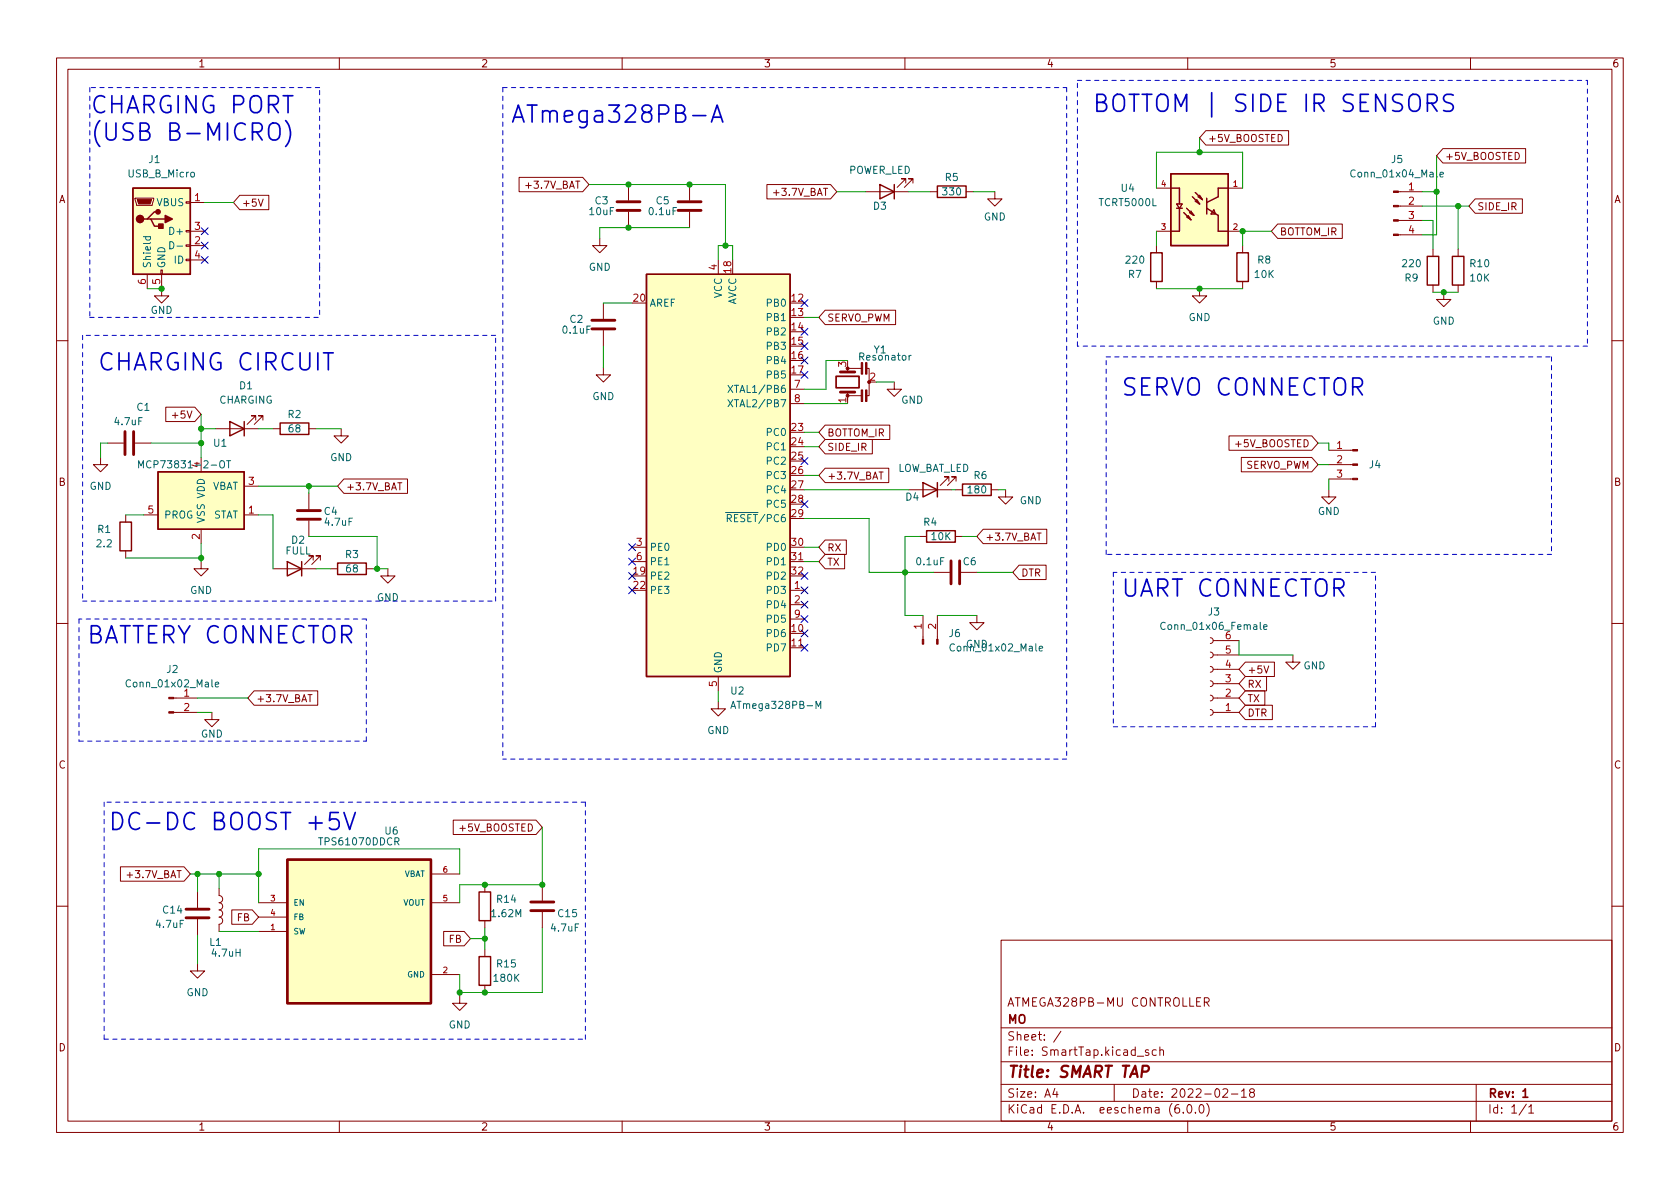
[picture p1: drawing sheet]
<svg xmlns="http://www.w3.org/2000/svg" width="297mm" height="210mm" viewBox="0 0 297 210" stroke-linecap="round" stroke-linejoin="round" font-family="sans-serif">
<g fill="none" stroke="#840000" stroke-width=".18">
<path d="M10 10.2h277v190.1h-277zM12 12.2h273v186.1h-273zM60 10.2v2M110 10.2v2M160 10.2v2M210 10.2v2M260 10.2v2M23.9 35h3.3v.3l-.3 1h-2.8zM32.9 35.7h.8v.2h-.8zM33.7 35.8h2.5M42.4 34.5h5.1v2.6h-5.1l-1.1-1.3zM45.7 35.2l.4 1.3 .4-1.3"/>
<path d="M91.8 31.4h11.2l1.1 1.2-1.1 1.3h-11.2zM111.1 32.6v2.8M111.1 37.5v2.8M121.9 32.6v2.8M121.9 37.5v2.8M135.6 32.6h11.2l1.2 1.3-1.2 1.3h-11.2zM153 33.9h7.7M160.1 32.4v-.8h-.7h.7l-1.5 1.5M161.4 32.4v-.8h-.7h.7l-1.5 1.5M164.5 33.9h1.2M170.8 33.9h1.3M175.9 33.9v1.3h1.3l-1.3 1.2-1.3-1.2h1.3"/>
<path d="M204.5 33.3h2.5M208 36.1h1l-.5 .7zM213.2 23.1h14.6v2.5h-14.6l-1.1-1.2zM214.6 37.1l.3 .7h-.8zM217.2 33.3h2.5M225.9 39.6h11.4v2.6h-11.4l-1.1-1.3zM247.2 39h4.3M247.2 36.4h4.3M247.2 33.9h4.3M255.1 26.3h14.6v2.5h-14.6l-1.1-1.2zM260.8 35.2h8.4v2.5h-8.4l-1.1-1.3zM26 48.5v2.5"/>
<path d="M28.4 47.7h.3v.8h-.3zM28.6 48.5v3.8h1.2l-1.2 1.3-1.3-1.3h1.3M32.9 45.8h.8v.3h-.8zM32.9 43.3h.8v.3h-.8zM32.9 40.8h.8v.2h-.8zM33.7 43.4h2.5M33.7 40.9h2.5M33.7 46h2.5M106 42.2v1.2h-1.2l1.2 1.3 1.3-1.3h-1.3M106.7 53.6v2.8M106.7 58.4v2.8M127 46v2.5"/>
<path d="M145.9 54.9h12.4v2.5h-12.4l-1.1-1.3zM204.5 40.9h2.5M204.5 43.4v1.3M204.5 49.8v1.2M212.1 51v1.3h1.3l-1.3 1.3-1.3-1.3h1.3M217.2 40.9h2.5M219.7 43.4v1.3M219.7 49.8v1.2M247.2 41.5h4.3M253.4 44.1v1.2M253.4 50.4v1.3M255.3 51.7v1.3h1.2l-1.2 1.2-1.3-1.2h1.3"/>
<path d="M257.8 44.1v1.2M257.8 50.4v1.3M10 60.2h2M19 78.4h2.8M23.9 78.4h2.8M29.3 72h5.1l1.2 1.3-1.2 1.2h-5.1zM38.1 75.8h7.6M45.2 74.3v-.8h-.8h.8l-1.5 1.6M46.5 74.3v-.8h-.8h.8l-1.5 1.6M48.3 75.8h1.2M54.6 75.8h1.3M60.3 75.8v1.3h1.3l-1.3 1.3-1.2-1.3h1.2"/>
<path d="M106.7 65v1.3h-1.3l1.3 1.3 1.2-1.3h-1.2M139.7 68.8h2.5M139.7 71.4h2.5M145.9 77.7h8.3v2.6h-8.3l-1.1-1.3zM145.9 75.2h11.4v2.5h-11.4l-1.1-1.3zM149.9 70h2.4M149.9 65v.7M149.9 69.5v1.2M149.9 65.1h2.5M153.2 65.1h.5v4.9h-.5M158.1 67.6v1.2h-1.3l1.3 1.3 1.3-1.3h-1.3M217.3 77.1h14.6l1.1 1.3-1.1 1.2h-14.6z"/>
<path d="M234.9 79.6h4.3M285 60.2h2M17.8 80.9v1.3h1.2l-1.2 1.2-1.3-1.2h1.3M22.2 91.1v1.2M22.2 97.4v1.3M25.4 91.1h2.5M35.6 99.3v1.3h1.2l-1.2 1.2-1.3-1.2h1.3M35.6 93.6v2.5M43.2 91.1h2.5M43.2 86h2.5M54.6 87.2v2.8M54.6 92.1v2.8"/>
<path d="M55.4 99.1v-.8h-.8h.8l-1.6 1.5M56.6 99.1v-.8h-.7h.7l-1.5 1.5M60.8 84.7h11.3v2.5h-11.3l-1.1-1.2zM70.3 85.4h.8M111.8 96.8h2.5M111.8 99.3h2.5M139.7 99.3h2.5M145.9 95.5h3.7v2.5h-3.7l-1.1-1.2zM145.9 82.8h11.2v2.5h-11.2l-1.1-1.2zM145.9 98h3.4v2.6h-3.4l-1.1-1.3zM155.4 83.5h.7M160.7 86.6h7.6"/>
<path d="M162.6 94.9h1.2M167.8 85.1v-.8h-.8h.8l-1.6 1.5M168.9 86.6h1.3M168.9 94.9h1.3M169 85.1v-.8h-.7h.7l-1.5 1.5M173.8 93.6h11.3v2.5h-11.3l-1.1-1.2zM175.3 86.6h1.2M177.8 86.6v1.3h1.3l-1.3 1.2-1.3-1.2h1.3M180.2 99.9h4.8v2.6h-4.8l-1.1-1.3zM183.4 94.3h.7M219.5 80.9h12.4l1.1 1.3-1.1 1.2h-12.4zM234.9 86.6v1.3h1.3l-1.3 1.2-1.2-1.2h1.2"/>
<path d="M234.9 84.7h4.3M234.9 82.2h4.3M10 110.2h2M48.3 100.6h7.6M58.4 100.6h1.3M64.8 100.6h1.2M68.6 100.6v1.2h1.2l-1.2 1.3-1.3-1.3h1.3M127 119.6v2.6M139.7 104.4h2.5M139.7 114.5h2.5M139.7 106.9h2.5M139.7 109.5h2.5"/>
<path d="M163.2 108.8v4.2M165.1 101.2h2.8M165.7 108.8v4.2M169.9 101.2h2.8M172.7 108.8v1.3h1.3l-1.3 1.3-1.3-1.3h1.3M214 112.8l.4 .1 .1 .4-.1 .3-.4 .2M214 115.3l.4 .2 .1 .3-.1 .4-.4 .1M214 117.9l.4 .1 .1 .4-.1 .3-.4 .2M214.5 113.3h4.6M214.5 115.8h4.6M214.5 118.4h4.6M220.2 119.6h3.7v2.6h-3.7l-1.1-1.3z"/>
<path d="M220.2 117.1h5.1v2.5h-5.1l-1.1-1.2zM223.5 117.8l.4 1.2 .4-1.2M228.6 115.8v1.3h1.3l-1.3 1.3-1.3-1.3h1.3M285 110.2h2M30.7 123.4h4.2M30.7 126h4.2M37.5 126v1.2h1.2l-1.2 1.3-1.3-1.3h1.3M44.9 122.2h11.3v2.5h-11.3l-1.1-1.3zM54.5 122.8h.7M127 124.1v1.2h1.3l-1.3 1.3-1.3-1.3h1.3M214 120.4l.4 .1 .1 .4-.1 .4-.4 .1M214 122.9l.4 .2 .1 .3-.1 .4-.4 .1"/>
<path d="M214 125.5l.4 .1 .1 .4-.1 .3-.4 .2M214.5 120.9h4.6M214.5 123.4h4.6M214.5 126h4.6M220.2 122.2h3.4v2.5h-3.4l-1.1-1.3zM220.2 124.7h4.8v2.5h-4.8l-1.1-1.2zM21.3 153.3h11.2l1.2 1.3-1.2 1.2h-11.2zM34.9 157.7v2.8M38.7 157.1v1.3a.64 .64 0 0 1 .7 .6 .64 .64 0 0 1-.7 .6 .64 .64 0 0 1 .7 .7 .64 .64 0 0 1-.7 .6 .64 .64 0 0 1 .7 .6 .64 .64 0 0 1-.7 .7 .64 .64 0 0 1 .7 .6 .64 .64 0 0 1-.7 .6v1.3M45.7 159.6h5.1M76.2 159.6h5.1M76.2 154.6h5.1"/>
<path d="M80.1 145h14.7l1.1 1.3-1.1 1.3h-14.7zM85.7 156.5v1.2M95.9 156.5v2.8M10 160.2h2M34.9 170.4v1.3h1.3l-1.3 1.3-1.2-1.3h1.2M34.9 162.6v2.7M41 160.9h3.6l1.1 1.3-1.1 1.2h-3.6zM45.7 164.7h5.1M45.7 162.2h5.1M76.2 172.3h5.1M78.4 164.7h3.7l1.1 1.3-1.1 1.3h-3.7zM81.3 176.1v1.3h1.2l-1.2 1.3-1.3-1.3h1.3"/>
<path d="M85.7 162.8v1.3M85.7 167.9v1.3M85.7 174.2v1.3M95.9 161.3v2.8M177 166.3h108v32h-108zM212.9 177.2l.7-.1 .2-.2-.1-.3-.2-.2h-.6v1.5M213.3 177.2l.5 .7M285 160.2h2M60 198.3v2M110 198.3v2M160 198.3v2M177 194.8h108"/>
<path d="M177 191.8h108M177 187.8h108M177 181.8h108M186.5 192.5l-.4 1h1M186.9 193v1M187.6 182.4l-1.3 1.9M197 191.8v3M201.1 186.8h1.1M203.1 185.7l-.4-.1-.2 .2 .1 .3 .5 .1v.4h-.6M204.4 185.7l-.4-.1-.3 .3v.4l.2 .3h.5M205.1 185.8l.2-.2 .3 .1 .1 .9M205.1 185.1v1.5"/>
<path d="M208.4 195.3a.59 .59 0 0 0-.7 .7v.5l.2 .3h.4l.2-.1 .1-.5-.2-.2-.4-.1-.3 .3M209.2 196.7v.1M210 198.3v2M210.1 195.4l.1-.1a.81 .81 0 0 1 .6 .7 .81 .81 0 0 1-.3 .8h-.1a.81 .81 0 0 1-.6-.6 .81 .81 0 0 1 .3-.8zM211.4 196.7v.1M212.1 195.5l.3-.2a.81 .81 0 0 1 .5 .7 .81 .81 0 0 1-.3 .8h-.1a.81 .81 0 0 1-.4-1.3zM213.4 195.1a1.72 1.72 0 0 1 0 2.3M216.2 192.7l.6-.2 .2 .2 .1 .3-1 1h1M217.7 193.5h1.2M219.5 193l.4-.5v1.5M219.5 194h.9M221.2 193.2l-.3-.3 .1-.2 .2-.2 .4 .1 .2 .2-.1 .2-.6 .2-.2 .3 .1 .4 .2 .1h.4l.2-.3-.1-.4-.2-.1"/>
<path d="M260 198.3v2M261 191.8v6.5M269.9 195.3l-1.3 1.9M270.3 195.8l.4-.5v1.5M270.3 196.8h.9"/>
</g>
<path d="M147.8 66.5h4.1v2.1h-4.1zM269.3 193l.4-.5v1.5M269.3 194h.8" fill="none" stroke="#840000" stroke-width=".3"/>
<path d="M201.9 189.5h.8a.55 .55 0 0 0 .4-.5 .55 .55 0 0 0-.3-.5h-.8l-.2 2" fill="none" stroke="#840000" stroke-width=".4"/>
<g fill="#ffffc2" stroke="#ffffc2" stroke-width=".18">
<path d="M50.8 152h25.4v25.4h-25.4z"/>
<path d="M114.3 48.5h25.4v71.1h-25.4z"/>
<path d="M27.9 83.4h15.3v10.2h-15.3z"/>
<path d="M23.5 33.3h10.2v15.2h-10.2z"/>
<path d="M207 30.7h10.2v12.7h-10.2z"/>
<path d="M208 36.1h1l-.5 .7z"/>
<path d="M214.6 37.1l.3 .7h-.8z"/>
</g>
<path d="M50.8 152h25.4v25.4h-25.4z" fill="none" stroke="#840000" stroke-width=".41"/>
<g fill="none" stroke="#840000" stroke-width=".25">
<path d="M23.5 33.3h10.2v15.2h-10.2zM26 38.7h.7l.6 1.3h1.3M26.7 38.7h2.5M27.9 37.5h-.6l-1.3 1.2h-.6M155.6 32.6l2.5 1.3-2.5 1.3zM158.1 32.6v2.6M165.7 32.9h5.1v2h-5.1zM207 30.7h10.2v12.7h-10.2zM207 33.3h1.5v2.8M208 36.8h1M208.5 36.8v4.1h-1.5M209.3 37.6l1.3 1.3"/>
<path d="M209.8 36.8l1.3 1.3M209.8 38.3l.8 .6M210.1 38.1l.5 .8M210.3 37.6l.8 .5M210.6 37.3l.5 .8M210.8 34.8l1.3 1.3M211.3 34l1.3 1.3M211.3 35.6l.8 .5M211.6 35.3l.5 .8M211.8 34.8l.8 .5M212.1 34.5l.5 .8M213.4 36.8l2 1.3v2.8h1.8"/>
<path d="M213.4 35v2.8M217.2 33.3h-1.8v1.5l-2 1M114.3 48.5h25.4v71.1h-25.4zM203.5 44.7h2v5.1h-2zM218.7 44.7h2v5.1h-2zM252.3 45.3h2.1v5.1h-2.1zM256.8 45.3h2v5.1h-2zM40.6 74.5l2.6 1.3-2.6 1.3zM43.2 74.5v2.6M49.5 74.8h5.1v2h-5.1zM21.2 92.3h2v5.1h-2zM27.9 83.4h15.3v10.2h-15.3z"/>
<path d="M50.8 99.3l2.5 1.3-2.5 1.2zM53.3 99.3v2.5M59.7 99.6h5.1v2h-5.1zM163.2 85.3l2.5 1.3-2.5 1.3zM163.8 93.8h5.1v2.1h-5.1zM165.7 85.3v2.6M170.2 85.6h5.1v2h-5.1zM84.7 157.7h2v5.1h-2zM84.7 169.2h2v5h-2z"/>
</g>
<g fill="none" stroke="#840000" stroke-width=".51">
<path d="M109.1 35.7h4.1M109.1 37.2h4.1M119.9 35.7h4.1M119.9 37.2h4.1M104.6 56.6h4.1M104.6 58.2h4.1M22.1 76.3v4.1M23.6 76.3v4.1M148.6 69.3h2.5M148.6 65.8h2.5M52.6 91.8h4M52.6 90.3h4"/>
<path d="M168.1 99.2v4M169.7 99.2v4M93.9 159.5h4M32.9 162.3h4.1M32.9 160.8h4.1M93.9 161h4"/>
</g>
<g fill="none" stroke="#006464" stroke-width=".18">
<path d="M254.6 30.9l.6-.1-.1-.3h-.3l-.2 .1 .1 .6h.4M25.3 41.9h1.3M25.8 41.9v.3l.2 .3 .5-.2v-.4M30 42.7a.64 .64 0 0 1 .8 .7 .64 .64 0 0 1-.8 .6zM31.3 43.5h1M128.7 68.1l.9 1.3M128.7 70.7l.9 1.2M129.6 68.1l-.9 1.3M129.6 70.7l-.9 1.2M161.1 62.8l-.4 .3M24.5 82.7v-1.2l.4 .9 .5-.9v1.2M40.1 81.5h.7"/>
<path d="M40.4 81.5v1.2M183.7 114.7l.7-.1-.1-.3h-.4l-.2 .2 .1 .6h.5M206 110.2a.6 .6 0 0 0-.8 .4 .6 .6 0 0 0 .6 .7l.2-.1M223.4 110.9l.6-.1v-.3h-.4l-.2 .1 .1 .7h.5M38.1 121l.6-.1-.1-.2-.3-.1-.2 .2v.6h.5M129.2 125.3l.4-1.3 .5 1.3M129.3 124.9h.6M144.3 125.3v-1.3l.4 .9 .4-.9v1.3"/>
</g>
<g fill="#840000" stroke="#840000" stroke-width=".18">
<path d="M239.2 84.6h.8v.2h-.8z"/>
<path d="M239.2 82h.8v.3h-.8z"/>
<path d="M239.2 79.5h.8v.3h-.8z"/>
<path d="M29.8 125.9h.9v.2h-.9z"/>
<path d="M29.8 123.3h.9v.3h-.9z"/>
<path d="M153 69h.3v2h-.3z"/>
<path d="M152.3 69h.2v2h-.2z"/>
<path d="M153 64.1h.3v2.1h-.3z"/>
<path d="M152.3 64.1h.2v2.1h-.2z"/>
<path d="M165.6 113h.3v.9h-.3z"/>
<path d="M163.1 113h.2v.9h-.2z"/>
<path d="M24.3 35.3h2.5l-.3 .8h-2z"/>
<path d="M246.4 41.4h.8v.3h-.8z"/>
<path d="M246.4 38.9h.8v.2h-.8z"/>
<path d="M246.4 36.3h.8v.3h-.8z"/>
<path d="M246.4 33.8h.8v.2h-.8z"/>
<circle cx="149.9" cy="70" r=".25"/>
</g>
<g fill="#840000" stroke="#840000" stroke-width=".25">
<path d="M29.2 38.1l1.3 .6-1.3 .7z"/>
<path d="M28.1 39.6h.7v.8h-.7z"/>
<circle cx="24.8" cy="38.7" r=".63"/>
<circle cx="27.9" cy="37.5" r=".38"/>
</g>
<path d="M252.4 18.2h1.1a.81 .81 0 0 0 .6-.7 .81 .81 0 0 0-.6-.8h-1.1v3M253.1 18.2l1 1.5M256.9 16.8l-.4-.1h-.7a.73 .73 0 0 0-.6 .7 .73 .73 0 0 0 .6 .7 1.09 1.09 0 0 1 1.1 .7 .76 .76 0 0 1-.5 .9h-.7l-.5-.2M47.9 21.9a1 1 0 0 1 1.1-.1 1 1 0 0 1 .5 1v1a1 1 0 0 1-1 1 1 1 0 0 1-1-1v-1l.1-.6zM50.5 21.3a3.4 3.4 0 0 1 0 4.6M125.8 21.6l1-3 1 3M126.1 20.7h1.4M59.8 143.7h-1.4l-.2 1.4 .5-.3h.7l.3 .2 .3 .4v.7l-.2 .3-.4 .3h-.7l-.5-.3M60.8 143.7l1 3 1-3" fill="none" stroke="#0000c2" stroke-width=".3"/>
<g fill="none" stroke="#0000c2" stroke-width=".18" stroke-dasharray=".8 .8">
<path d="M15.9 15.5v40.6M56.5 15.5h-40.6M88.9 15.5h99.7M88.9 15.5v118.7M188.6 15.5v118.7M190.5 14.2h90.2M280.7 14.2v47M14.6 59.3v47M15.9 56.1h40.6M56.5 47.2v8.9M56.5 47.2v-31.7M87.6 59.3h-73"/>
<path d="M190.5 61.2v-47M195.6 63.1h78.7M274.3 63.1v34.9M280.7 61.2h-90.2M195.6 98v-34.9M274.3 98h-78.7M14 109.5v21.6M14.6 106.3h73M64.8 109.5h-50.8M87.6 106.3v-47M196.8 101.2v27.3M243.2 101.2h-46.4"/>
<path d="M14 131.1h50.8M64.8 131.1v-21.6M188.6 134.2h-99.7M196.8 128.5h46.4M243.2 128.5v-27.3M18.4 141.9v41.9M103.5 141.9h-85.1M18.4 183.8h85.1M103.5 183.8v-41.9"/>
</g>
<g fill="none" stroke="#009600" stroke-width=".18">
<path d="M36.2 35.8h5.1M104.1 32.6h24.2v10.8M148 33.9h5M160.7 33.9h3.8M172.1 33.9h3.8M204.5 33.3v-6.4h15.2v6.4M212.1 24.4v2.5M251.5 33.9h2.5M251.5 36.4h8.2M251.5 39h1.9v5.1M254 27.6v13.9h-2.5M257.8 36.4v7.7"/>
<path d="M26 51h2.6M106.7 53.6h5.1M121.9 40.3h-15.9v1.9M127 46v-2.6h2.5v2.6M142.2 56.1h2.6M204.5 51h15.2M204.5 40.9v2.5M224.8 40.9h-5.1v2.5M253.4 51.7h4.4M19 78.4h-1.2v2.5M26.7 78.4h8.9M35.6 73.3v7.6"/>
<path d="M35.6 75.8h2.5M45.7 75.8h2.6M55.9 75.8h4.4M106.7 61.2v3.8M142.2 71.4h7.7M142.2 79h2.6M142.2 76.4h2.6M149.9 63.7h-3.9v5.1h-3.8M154.9 67.6h3.2M233 78.4h1.9v1.2M22.2 91.1h3.2M22.2 98.7h13.4"/>
<path d="M35.6 96.1v3.2M45.7 91.1h2.6v9.5M45.7 86h14M54.6 94.9h12.1v5.7M54.6 86v1.2M142.2 96.8h2.6M142.2 91.7h11.5v9.5h11.4M142.2 86.6h18.5M142.2 84.1h2.6M142.2 99.3h2.6M162.6 94.9h-2.6v13.9h3.2M168.3 86.6h.6"/>
<path d="M170.2 94.9h2.5M176.5 86.6h1.3M233 82.2h1.9M234.9 84.7v1.9M55.9 100.6h2.5M66 100.6h2.6M165.7 108.8h7M172.7 101.2h6.4M219.1 113.3v2.5h9.5M34.9 126h2.6M34.9 123.4h8.9M127 122.2v1.9"/>
<path d="M33.7 154.6h12M34.9 154.6v3.1M38.7 154.6v2.5M81.3 154.6v-4.5h-35.6v9.5M95.9 146.3v10.2h-14.6v3.1M34.9 165.3v5.1M38.7 164.7h7M81.3 172.3v3.8M83.2 166h2.5M85.7 164.1v3.8M95.9 164.1v11.4h-14.6"/>
</g>
<g fill="none" stroke="#000084" stroke-width=".18">
<path d="M35.6 42.8l1.2 1.2M35.6 40.3l1.2 1.2M35.6 45.4l1.2 1.2M36.8 42.8l-1.2 1.2M36.8 40.3l-1.2 1.2M36.8 45.4l-1.2 1.2M141.6 53l1.2 1.2M141.6 58.1l1.2 1.2M142.8 53l-1.2 1.2M142.8 58.1l-1.2 1.2M141.6 65.7l1.2 1.2M141.6 60.6l1.2 1.2"/>
<path d="M141.6 63.1l1.2 1.3M142.8 65.7l-1.2 1.2M142.8 60.6l-1.2 1.2M142.8 63.1l-1.2 1.3M111.2 98.7l1.2 1.2M111.2 96.2l1.2 1.2M112.4 98.7l-1.2 1.2M112.4 96.2l-1.2 1.2M141.6 88.5l1.2 1.3M141.6 80.9l1.2 1.2M142.8 88.5l-1.2 1.3M142.8 80.9l-1.2 1.2"/>
<path d="M111.2 103.8l1.2 1.2M111.2 101.2l1.2 1.3M112.4 103.8l-1.2 1.2M112.4 101.2l-1.2 1.3M141.6 113.9l1.2 1.3M141.6 106.3l1.2 1.2M141.6 101.2l1.2 1.3M141.6 111.4l1.2 1.2M141.6 103.8l1.2 1.2M141.6 108.9l1.2 1.2M142.8 113.9l-1.2 1.3M142.8 106.3l-1.2 1.2"/>
<path d="M142.8 101.2l-1.2 1.3M142.8 111.4l-1.2 1.2M142.8 103.8l-1.2 1.2M142.8 108.9l-1.2 1.2"/>
</g>
<g fill="#009600" stroke="#009600" stroke-width=".18">
<circle cx="212.1" cy="51" r=".46"/>
<circle cx="160" cy="101.2" r=".46"/>
<circle cx="212.1" cy="26.9" r=".46"/>
<circle cx="219.7" cy="40.9" r=".46"/>
<circle cx="257.8" cy="36.4" r=".46"/>
<circle cx="255.3" cy="51.7" r=".46"/>
<circle cx="254" cy="33.9" r=".46"/>
<circle cx="128.3" cy="43.4" r=".46"/>
<circle cx="45.7" cy="154.6" r=".46"/>
<circle cx="66.7" cy="100.6" r=".46"/>
<circle cx="35.6" cy="98.7" r=".46"/>
<circle cx="121.9" cy="32.6" r=".46"/>
<circle cx="111.1" cy="32.6" r=".46"/>
<circle cx="111.1" cy="40.3" r=".46"/>
<circle cx="54.6" cy="86" r=".46"/>
<circle cx="28.6" cy="51" r=".46"/>
<circle cx="35.6" cy="78.4" r=".46"/>
<circle cx="35.6" cy="75.8" r=".46"/>
<circle cx="38.7" cy="154.6" r=".46"/>
<circle cx="34.9" cy="154.6" r=".46"/>
<circle cx="85.7" cy="175.5" r=".46"/>
<circle cx="81.3" cy="175.5" r=".46"/>
<circle cx="85.7" cy="156.5" r=".46"/>
<circle cx="95.9" cy="156.5" r=".46"/>
<circle cx="85.7" cy="166" r=".46"/>
</g>
<g font-size="4.2" fill="#0000c2">
<text x="15.9" y="20.1">CHARGING PORT</text>
<text x="90.2" y="21.7">ATmega328PB-A</text>
<text x="193" y="19.8">BOTTOM | SIDE IR SENSORS</text>
<text x="15.9" y="24.9">(USB B-MICRO)</text>
<text x="17.1" y="65.5">CHARGING CIRCUIT</text>
<text x="198.1" y="70">SERVO CONNECTOR</text>
<text x="198.1" y="105.5">UART CONNECTOR</text>
<text x="15.2" y="113.8">BATTERY CONNECTOR</text>
<text x="19" y="146.8">DC-DC BOOST +5V</text>
</g>
<text font-size="2.8" fill="#840000" x="178" y="190.6">Title: SMART TAP</text>
<g font-size="2.1" fill="#840000">
<text x="178" y="178">ATMEGA328PB-MU CONTROLLER</text>
<text x="178" y="184">Sheet: /</text>
<text x="178" y="181">MO</text>
<text x="178" y="186.7">File: SmartTap.kicad_sch</text>
<text x="178" y="196.9">KiCad E.D.A. eeschema (6.0.0)</text>
<text x="178" y="194.1">Size: A4</text>
<text x="200" y="194.1">Date: 2022-02-18</text>
<text x="263" y="194.1">Rev: 1</text>
<text x="263" y="196.9">Id: 1/1</text>
</g>
<g font-size="1.8" fill="#840000">
<text x="35" y="11.9">1</text>
<text x="85" y="11.9">2</text>
<text x="135" y="11.9">3</text>
<text x="185" y="11.9">4</text>
<text x="235" y="11.9">5</text>
<text x="285" y="11.9">6</text>
<text x="213.5" y="25.1">+5V_BOOSTED</text>
<text x="255.4" y="28.3">+5V_BOOSTED</text>
<text x="10.3" y="35.9">A</text>
<text x="93.4" y="33.4">+3.7V_BAT</text>
<text x="137.2" y="34.6">+3.7V_BAT</text>
<text x="285.3" y="35.9">A</text>
<text x="42.7" y="36.5">+5V</text>
<text x="226.2" y="41.6">BOTTOM_IR</text>
<text x="261.1" y="37.2">SIDE_IR</text>
<text x="146.2" y="56.9">SERVO_PWM</text>
<text x="30.9" y="74">+5V</text>
<text x="146.2" y="77.2">BOTTOM_IR</text>
<text x="146.2" y="79.7">SIDE_IR</text>
<text x="218.7" y="79.1">+5V_BOOSTED</text>
<text x="220.1" y="82.9">SERVO_PWM</text>
<text x="10.3" y="85.9">B</text>
<text x="61.1" y="86.7">+3.7V_BAT</text>
<text x="146.2" y="84.8">+3.7V_BAT</text>
<text x="285.3" y="85.9">B</text>
<text x="174.1" y="95.6">+3.7V_BAT</text>
<text x="146.2" y="97.5">RX</text>
<text x="146.2" y="100">TX</text>
<text x="180.5" y="101.9">DTR</text>
<text x="220.5" y="119.1">+5V</text>
<text x="45.2" y="124.2">+3.7V_BAT</text>
<text x="220.5" y="124.2">TX</text>
<text x="220.5" y="121.6">RX</text>
<text x="220.5" y="126.7">DTR</text>
<text x="10.3" y="135.9">C</text>
<text x="285.3" y="135.9">C</text>
<text x="81.5" y="147">+5V_BOOSTED</text>
<text x="22.9" y="155.3">+3.7V_BAT</text>
<text x="41.9" y="162.9">FB</text>
<text x="79.4" y="166.7">FB</text>
<text x="10.3" y="185.9">D</text>
<text x="285.3" y="185.9">D</text>
<text x="35" y="199.9">1</text>
<text x="85" y="199.9">2</text>
<text x="135" y="199.9">3</text>
<text x="185" y="199.9">4</text>
<text x="235" y="199.9">5</text>
<text x="285" y="199.9">6</text>
</g>
<g font-size="1.8" fill="#006464">
<text x="26.3" y="28.8">J1</text>
<text x="246" y="28.8">J5</text>
<text x="22.7" y="31.4">USB_B_Micro</text>
<text x="150" y="30.7">POWER_LED</text>
<text x="166.8" y="34.5">330</text>
<text x="167.1" y="32">R5</text>
<text x="198.3" y="33.9">U4</text>
<text x="239.3" y="31.4">Conn_01x04_Male</text>
<text x="27.7" y="36.4">VBUS</text>
<text x="30.3" y="41.5">D+</text>
<text x="104.3" y="38">10uF</text>
<text x="105.2" y="36.1">C3</text>
<text x="114.8" y="38">0.1uF</text>
<text x="116" y="36.1">C5</text>
<text x="154.4" y="37.1">D3</text>
<text x="173.9" y="39">GND</text>
<text x="194.5" y="36.4">TCRT5000L</text>
<text x="26.7" y="47.5" transform="rotate(-90 26.7 47.5)">Shield</text>
<text x="29.2" y="47.5" transform="rotate(-90 29.2 47.5)">GND</text>
<text x="30.9" y="46.6">ID</text>
<text x="104.1" y="47.9">GND</text>
<text x="199.2" y="46.6">220</text>
<text x="222.4" y="46.6">R8</text>
<text x="248.1" y="47.2">220</text>
<text x="260" y="47.2">R10</text>
<text x="127.6" y="52.8" transform="rotate(-90 127.6 52.8)">VCC</text>
<text x="199.5" y="49.1">R7</text>
<text x="221.9" y="49.1">10K</text>
<text x="248.4" y="49.8">R9</text>
<text x="260" y="49.8">10K</text>
<text x="26.6" y="55.5">GND</text>
<text x="99.6" y="59">0.1uF</text>
<text x="100.8" y="57.1">C2</text>
<text x="114.8" y="54.2">AREF</text>
<text x="130.2" y="54" transform="rotate(-90 130.2 54)">AVCC</text>
<text x="135.8" y="54.2">PB0</text>
<text x="135.8" y="56.8">PB1</text>
<text x="135.8" y="59.3">PB2</text>
<text x="210.1" y="56.8">GND</text>
<text x="253.3" y="57.4">GND</text>
<text x="135.8" y="61.8">PB3</text>
<text x="135.8" y="64.4">PB4</text>
<text x="152.1" y="63.7">Resonator</text>
<text x="154.5" y="62.5">Y1</text>
<text x="38.7" y="71.4">CHARGING</text>
<text x="42.4" y="68.8">D1</text>
<text x="104.7" y="70.7">GND</text>
<text x="129.7" y="69.5">XTAL1/PB6</text>
<text x="135.8" y="66.9">PB5</text>
<text x="159.3" y="71.4">GND</text>
<text x="20.4" y="75.2">4.7uF</text>
<text x="24.2" y="72.6">C1</text>
<text x="50.9" y="73.9">R2</text>
<text x="51.1" y="76.4">68</text>
<text x="129.7" y="72">XTAL2/PB7</text>
<text x="135.8" y="77.1">PC0</text>
<text x="25.8" y="82.8">MCP73831-2-OT</text>
<text x="35.3" y="82.7" transform="rotate(-90 35.3 82.7)">4</text>
<text x="37.8" y="79">U1</text>
<text x="58.4" y="81.5">GND</text>
<text x="135.8" y="79.6">PC1</text>
<text x="135.8" y="82.2">PC2</text>
<text x="158.5" y="83.4">LOW_BAT_LED</text>
<text x="242.1" y="82.8">J4</text>
<text x="15.8" y="86.6">GND</text>
<text x="37.3" y="86.6">VBAT</text>
<text x="135.8" y="84.7">PC3</text>
<text x="135.8" y="87.2">PC4</text>
<text x="135.8" y="89.8">PC5</text>
<text x="160.2" y="88.5">D4</text>
<text x="171.2" y="87.2">180</text>
<text x="172.2" y="84.7">R6</text>
<text x="180.3" y="89.1">GND</text>
<text x="17.3" y="94.2">R1</text>
<text x="29" y="91.7">PROG</text>
<text x="36.2" y="92.6" transform="rotate(-90 36.2 92.6)">VSS VDD</text>
<text x="37.5" y="91.7">STAT</text>
<text x="57.3" y="91.1">C4</text>
<text x="57.6" y="93">4.7uF</text>
<text x="128" y="92.3">~{RESET}/PC6</text>
<text x="163.3" y="93">R4</text>
<text x="164.7" y="95.5">10K</text>
<text x="233" y="91.1">GND</text>
<text x="17.2" y="96.8">2.2</text>
<text x="50.4" y="98">FULL</text>
<text x="51.6" y="96.1">D2</text>
<text x="61.1" y="98.7">R3</text>
<text x="61.2" y="101.2">68</text>
<text x="114.8" y="97.4">PE0</text>
<text x="114.8" y="99.9">PE1</text>
<text x="135.8" y="97.4">PD0</text>
<text x="135.8" y="99.9">PD1</text>
<text x="162.2" y="99.9">0.1uF</text>
<text x="170.3" y="99.9">C6</text>
<text x="33.6" y="105">GND</text>
<text x="66.6" y="106.3">GND</text>
<text x="114.8" y="102.5">PE2</text>
<text x="114.8" y="105">PE3</text>
<text x="135.8" y="105">PD3</text>
<text x="135.8" y="107.6">PD4</text>
<text x="135.8" y="102.5">PD2</text>
<text x="135.8" y="112.6">PD6</text>
<text x="135.8" y="110.1">PD5</text>
<text x="167.8" y="112.6">J6</text>
<text x="205.9" y="111.4">Conn_01x06_Female</text>
<text x="213.6" y="108.8">J3</text>
<text x="216.7" y="113">6</text>
<text x="29.5" y="119">J2</text>
<text x="127.6" y="119.1" transform="rotate(-90 127.6 119.1)">GND</text>
<text x="135.8" y="115.2">PD7</text>
<text x="168.5" y="115.2">Conn_01x02_Male</text>
<text x="170.8" y="114.5">GND</text>
<text x="230.4" y="118.4">GND</text>
<text x="22.8" y="121.5">Conn_01x02_Male</text>
<text x="129.2" y="122.8">U2</text>
<text x="130" y="125.3">ATmega328PB-M</text>
<text x="35.5" y="130.4">GND</text>
<text x="125" y="129.8">GND</text>
<text x="56.8" y="149.5">TPS61070DDCR</text>
<text x="68.1" y="147.6">U6</text>
<text x="28.9" y="161.5">C14</text>
<text x="87.9" y="159.6">R14</text>
<text x="27.7" y="164.1">4.7uF</text>
<text x="37.1" y="167.3">L1</text>
<text x="87.1" y="162.2">1.62M</text>
<text x="97.6" y="164.7">4.7uF</text>
<text x="98.7" y="162.2">C15</text>
<text x="37.6" y="169.2">4.7uH</text>
<text x="87.4" y="173.6">180K</text>
<text x="87.9" y="171.1">R15</text>
<text x="33" y="176.1">GND</text>
<text x="79.3" y="181.9">GND</text>
</g>
<g font-size="1.8" fill="#a90000">
<text x="34.4" y="35.6">1</text>
<text x="249.1" y="33.6">1</text>
<text x="34.4" y="40.6">3</text>
<text x="249.1" y="36.2">2</text>
<text x="249.1" y="38.7">3</text>
<text x="249.1" y="41.3">4</text>
<text x="34.4" y="43.2">2</text>
<text x="34.4" y="45.7">4</text>
<text x="126.7" y="47.7" transform="rotate(-90 126.7 47.7)">4</text>
<text x="25.8" y="50.3" transform="rotate(-90 25.8 50.3)">6</text>
<text x="28.3" y="50.3" transform="rotate(-90 28.3 50.3)">5</text>
<text x="112" y="53.3">20</text>
<text x="129.3" y="48.2" transform="rotate(-90 129.3 48.2)">18</text>
<text x="140" y="53.3">12</text>
<text x="140" y="55.9">13</text>
<text x="140" y="58.4">14</text>
<text x="140" y="61">15</text>
<text x="140" y="63.5">16</text>
<text x="149.6" y="64.9" transform="rotate(-90 149.6 64.9)">3</text>
<text x="140" y="66">17</text>
<text x="140.5" y="68.6">7</text>
<text x="140.5" y="71.1">8</text>
<text x="149.6" y="71.2" transform="rotate(-90 149.6 71.2)">1</text>
<text x="153.8" y="67.3">2</text>
<text x="140" y="76.2">23</text>
<text x="140" y="78.7">24</text>
<text x="140" y="81.3">25</text>
<text x="140" y="83.8">26</text>
<text x="236.4" y="79.4">1</text>
<text x="236.4" y="81.9">2</text>
<text x="44" y="85.7">3</text>
<text x="140" y="86.4">27</text>
<text x="140" y="88.9">28</text>
<text x="236.4" y="84.4">3</text>
<text x="26.2" y="90.8">5</text>
<text x="35.3" y="95.4" transform="rotate(-90 35.3 95.4)">2</text>
<text x="44" y="90.8">1</text>
<text x="140" y="91.4">29</text>
<text x="112" y="101.6">19</text>
<text x="112.5" y="96.5">3</text>
<text x="112.5" y="99.1">6</text>
<text x="140" y="96.5">30</text>
<text x="140" y="99.1">31</text>
<text x="140" y="101.6">32</text>
<text x="112" y="104.1">22</text>
<text x="140.5" y="104.1">1</text>
<text x="140.5" y="106.7">2</text>
<text x="140" y="111.8">10</text>
<text x="140.5" y="109.2">9</text>
<text x="162.9" y="111.2" transform="rotate(-90 162.9 111.2)">1</text>
<text x="165.5" y="111.2" transform="rotate(-90 165.5 111.2)">2</text>
<text x="140" y="114.3">11</text>
<text x="216.7" y="118.1">4</text>
<text x="216.7" y="115.6">5</text>
<text x="32.5" y="123.2">1</text>
<text x="32.5" y="125.7">2</text>
<text x="126.7" y="121.4" transform="rotate(-90 126.7 121.4)">5</text>
<text x="216.7" y="125.7">1</text>
<text x="216.7" y="123.2">2</text>
<text x="216.7" y="120.6">3</text>
</g>
<g font-size="1.4" fill="#a90000">
<text x="205.3" y="33">4</text>
<text x="218" y="33">1</text>
<text x="205.3" y="40.6">3</text>
<text x="218" y="40.6">2</text>
<text x="78.3" y="154.3">6</text>
<text x="47.9" y="159.4">3</text>
<text x="47.9" y="161.9">4</text>
<text x="78.3" y="159.4">5</text>
<text x="47.9" y="164.5">1</text>
<text x="78.3" y="172.1">2</text>
</g>
<g font-size="1.4" fill="#006464">
<text x="71.3" y="155.1">VBAT</text>
<text x="51.8" y="160.1">EN</text>
<text x="71.3" y="160.1">VOUT</text>
<text x="51.8" y="165.2">SW</text>
<text x="51.8" y="162.7">FB</text>
<text x="72" y="172.8">GND</text>
</g>
</svg>
